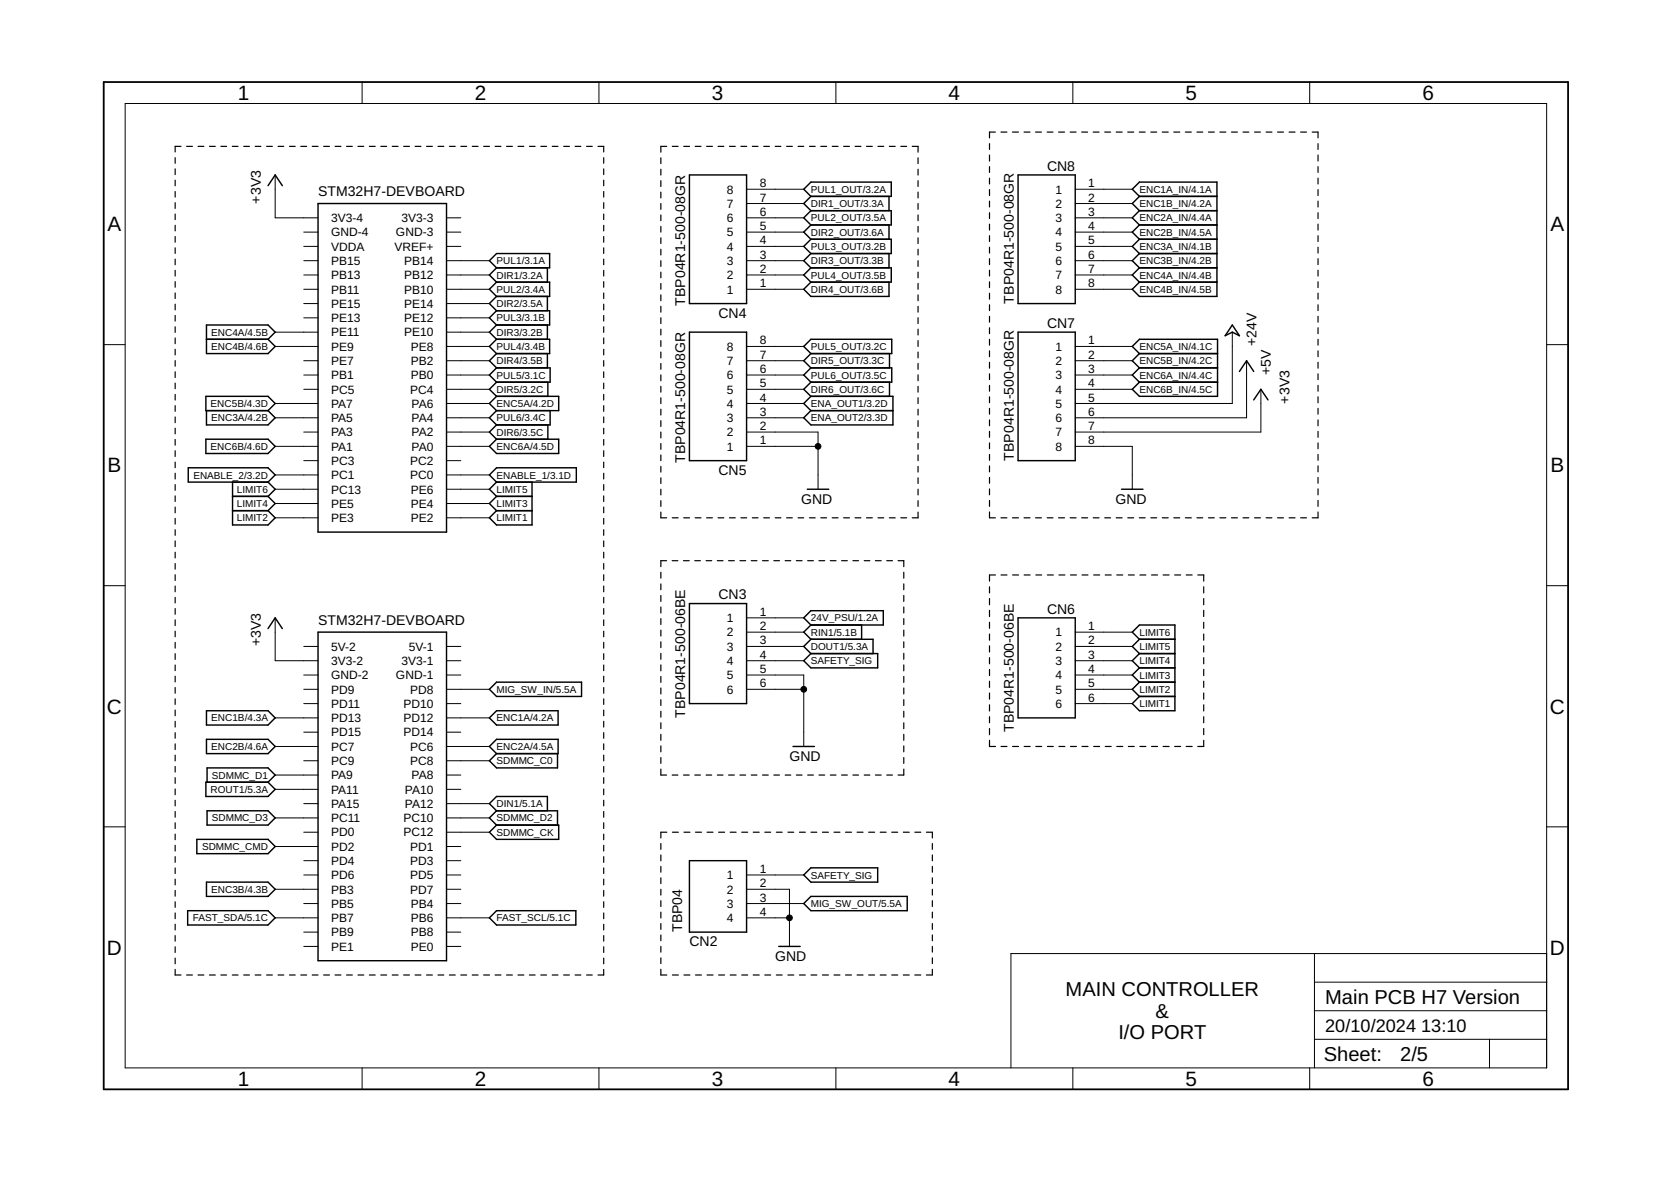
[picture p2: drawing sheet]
<svg xmlns="http://www.w3.org/2000/svg" width="297mm" height="210mm" viewBox="0 0 297 210" stroke-linecap="round" stroke-linejoin="round" font-family="sans-serif">
<g fill="none" stroke="#000" stroke-width=".21">
<path d="M31.1 28v1M31.1 30v1M31.1 32v1M31.1 34v1M31.1 36v1M31.1 38v1M32.2 26h-1.1v1M33.2 26h1M35.2 26h1M37.2 26h1.1M39.3 26h1M41.3 26h1"/>
<path d="M43.3 26h1M45.4 26h1M47.4 26h1M49.4 26h1M51.5 26h1M53.5 26h1M55.5 26h1M57.5 26h1.1M59.6 26h1M61.6 26h1M63.6 26h1.1M65.7 26h1"/>
<path d="M67.7 26h1M69.7 26h1.1M71.8 26h1M73.8 26h1M75.8 26h1.1M77.9 26h1M79.9 26h1M81.9 26h1.1M83.9 26h1.1M86 26h1M88 26h1M90 26h1.1"/>
<path d="M92.1 26h1M94.1 26h1M96.1 26h1.1M98.2 26h1M100.2 26h1M102.2 26h1.1M104.3 26h1M106.3 26h1v1M107.3 28v1M107.3 30v1M107.3 32v1M107.3 34v1"/>
<path d="M107.3 36v1M107.3 38v1M117.5 28v1.1M117.5 30.1v1M117.5 32.1v1M117.5 34.1v1.1M117.5 36.2v1M117.5 38.2v1M118.5 26h-1v1.1M119.5 26h1M121.5 26h1.1M123.6 26h1"/>
<path d="M125.6 26h1M127.6 26h1.1M129.7 26h1M131.7 26h1M133.7 26h1M135.8 26h1M137.8 26h1M139.8 26h1M141.9 26h1M143.9 26h1M145.9 26h1M147.9 26h1.1"/>
<path d="M150 26h1M152 26h1M154 26h1.1M156.1 26h1M158.1 26h1M160.1 26h1.1M162.2 26h1v1.1M163.2 28v1.1M163.2 30.1v1M163.2 32.1v1M163.2 34.1v1.1M163.2 36.2v1"/>
<path d="M163.2 38.2v1M175.9 25.5v1.1M175.9 27.6v1M175.9 29.6v1M175.9 31.7v1M175.9 33.7v1.1M175.9 35.8v1M175.9 37.8v1M175.9 39.8v1.1M176.9 23.5h-1v1M177.9 23.5h1.1M180 23.5h1"/>
<path d="M182 23.5h1.1M184.1 23.5h1M186.1 23.5h1.1M188.2 23.5h1M190.2 23.5h1.1M192.3 23.5h1M194.3 23.5h1.1M196.4 23.5h1M198.4 23.5h1.1M200.5 23.5h1M202.5 23.5h1.1M204.6 23.5h1"/>
<path d="M206.6 23.5h1.1M208.7 23.5h1M210.7 23.5h1.1M212.8 23.5h1M214.8 23.5h1.1M216.9 23.5h1M218.9 23.5h1.1M221 23.5h1M223 23.5h1M225.1 23.5h1M227.1 23.5h1.1M229.2 23.5h1"/>
<path d="M231.2 23.5h1M233.3 23.5h1v1M234.3 25.5v1.1M234.3 27.6v1M234.3 29.6v1M234.3 31.7v1M234.3 33.7v1.1M234.3 35.8v1M234.3 37.8v1M234.3 39.8v1.1M31.1 40v1M31.1 42v1.1"/>
<path d="M31.1 44v1M31.1 46.1v1M31.1 48v1.1M31.1 50.1v1M31.1 52.1v1M31.1 54.1v1M31.1 56.1v1M31.1 58.1v1M107.3 40v1M107.3 42v1.1M107.3 44v1M107.3 46.1v1"/>
<path d="M107.3 48v1.1M107.3 50.1v1M107.3 52.1v1M107.3 54.1v1M107.3 56.1v1M107.3 58.1v1M117.5 40.2v1.1M117.5 42.3v1M117.5 44.3v1M117.5 46.3v1M117.5 48.4v1M117.5 50.4v1"/>
<path d="M117.5 52.4v1M117.5 54.4v1.1M117.5 56.5v1M117.5 58.5v1M163.2 40.2v1.1M163.2 42.3v1M163.2 44.3v1M163.2 46.3v1M163.2 48.4v1M163.2 50.4v1M163.2 52.4v1M163.2 54.4v1.1"/>
<path d="M163.2 56.5v1M163.2 58.5v1M175.9 41.9v1M175.9 43.9v1.1M175.9 46v1M175.9 48v1.1M175.9 50.1v1M175.9 52.1v1.1M175.9 54.2v1M175.9 56.2v1.1M175.9 58.3v1M234.3 41.9v1"/>
<path d="M234.3 43.9v1.1M234.3 46v1M234.3 48v1.1M234.3 50.1v1M234.3 52.1v1.1M234.3 54.2v1M234.3 56.2v1.1M234.3 58.3v1M31.1 60.1v1M31.1 62.1v1M31.1 64.1v1M31.1 66.1v1"/>
<path d="M31.1 68.1v1M31.1 70.1v1M31.1 72.1v1M31.1 74.1v1M31.1 76.1v1M31.1 78.1v1M107.3 60.1v1M107.3 62.1v1M107.3 64.1v1M107.3 66.1v1M107.3 68.1v1M107.3 70.1v1"/>
<path d="M107.3 72.1v1M107.3 74.1v1M107.3 76.1v1M107.3 78.1v1M117.5 60.5v1.1M117.5 62.6v1M117.5 64.6v1M117.5 66.6v1.1M117.5 68.7v1M117.5 70.7v1M117.5 72.7v1.1M117.5 74.8v1"/>
<path d="M117.5 76.8v1M117.5 78.8v1.1M163.2 60.5v1.1M163.2 62.6v1M163.2 64.6v1M163.2 66.6v1.1M163.2 68.7v1M163.2 70.7v1M163.2 72.7v1.1M163.2 74.8v1M163.2 76.8v1M163.2 78.8v1.1"/>
<path d="M175.9 60.3v1M175.9 62.4v1M175.9 64.4v1M175.9 66.4v1.1M175.9 68.5v1M175.9 70.5v1.1M175.9 72.6v1M175.9 74.6v1.1M175.9 76.7v1M175.9 78.7v1.1M234.3 60.3v1M234.3 62.4v1"/>
<path d="M234.3 64.4v1M234.3 66.4v1.1M234.3 68.5v1M234.3 70.5v1.1M234.3 72.6v1M234.3 74.6v1.1M234.3 76.7v1M234.3 78.7v1.1M31.1 80.1v1M31.1 82.1v1M31.1 84.1v1M31.1 86.1v1"/>
<path d="M31.1 88.1v1M31.1 90.1v1M31.1 92.1v1.1M31.1 94.1v1M31.1 96.1v1.1M31.1 98.1v1.1M107.3 80.1v1M107.3 82.1v1M107.3 84.1v1M107.3 86.1v1M107.3 88.1v1M107.3 90.1v1"/>
<path d="M107.3 92.1v1.1M107.3 94.1v1M107.3 96.1v1.1M107.3 98.1v1.1M117.5 91v1h1M117.5 80.9v1M117.5 82.9v1M117.5 84.9v1M117.5 87v1M117.5 89v1M118.5 99.7h-1v1M119.5 99.7h1"/>
<path d="M119.5 92h1M121.5 99.7h1M121.5 92h1.1M123.5 99.7h1M123.6 92h1M125.5 99.7h1M125.6 92h1M127.5 99.7h1M127.6 92h1.1M129.5 99.7h1M129.7 92h1M131.5 99.7h1"/>
<path d="M131.7 92h1M133.5 99.7h1.1M133.7 92h1M135.6 99.7h1M135.8 92h1M137.6 99.7h1M137.8 92h1M139.6 99.7h1M139.8 92h1M141.6 99.7h1M141.9 92h1M143.6 99.7h1"/>
<path d="M143.9 92h1M145.6 99.7h1M145.9 92h1M147.6 99.7h1M147.9 92h1.1M149.6 99.7h1M150 92h1M151.6 99.7h1M152 92h1M153.6 99.7h1M154 92h1.1M155.6 99.7h1"/>
<path d="M156.1 92h1M157.6 99.7h1M158.1 92h1M159.6 99.7h1.1v1M160.1 92h1.1M163.2 91v1h-1M163.2 80.9v1M163.2 82.9v1M163.2 84.9v1M163.2 87v1M163.2 89v1M175.9 80.8v1"/>
<path d="M175.9 82.8v1.1M175.9 84.9v1M175.9 86.9v1M175.9 88.9v1.1M175.9 91v1h1M177.9 92h1.1M180 92h1M182 92h1.1M184.1 92h1M186.1 92h1.1M188.2 92h1M190.2 92h1.1"/>
<path d="M192.3 92h1M194.3 92h1.1M196.4 92h1M198.4 92h1.1M200.5 92h1M202.5 92h1.1M204.6 92h1M206.6 92h1.1M208.7 92h1M210.7 92h1.1M212.8 92h1M214.8 92h1.1"/>
<path d="M216.9 92h1M218.9 92h1.1M221 92h1M223 92h1M225.1 92h1M227.1 92h1.1M229.2 92h1M231.2 92h1M234.3 80.8v1M234.3 82.8v1.1M234.3 84.9v1M234.3 86.9v1"/>
<path d="M234.3 88.9v1.1M234.3 91v1h-1M31.1 100.2v1M31.1 102.2v1M31.1 104.2v1M31.1 106.2v1M31.1 108.2v1M31.1 110.2v1M31.1 112.2v1M31.1 114.2v1M31.1 116.2v1M31.1 118.2v1"/>
<path d="M107.3 100.2v1M107.3 102.2v1M107.3 104.2v1M107.3 106.2v1M107.3 108.2v1M107.3 110.2v1M107.3 112.2v1M107.3 114.2v1M107.3 116.2v1M107.3 118.2v1M117.5 101.7v1.1M117.5 103.8v1"/>
<path d="M117.5 105.8v1.1M117.5 107.9v1M117.5 109.9v1.1M117.5 112v1.1M117.5 114.1v1M117.5 116.1v1.1M117.5 118.2v1M160.7 101.7v1.1M160.7 103.8v1M160.7 105.8v1.1M160.7 107.9v1M160.7 109.9v1.1"/>
<path d="M160.7 112v1.1M160.7 114.1v1M160.7 116.1v1.1M160.7 118.2v1M175.9 104.3v1.1M175.9 106.4v1.1M175.9 108.5v1.1M175.9 110.6v1.1M175.9 112.7v1.1M175.9 114.8v1.1M175.9 116.9v1.1M175.9 119v1.1"/>
<path d="M177 102.2h-1.1v1.1M177.9 102.2h1.1M180 102.2h1.1M182.1 102.2h1M184.1 102.2h1.1M186.2 102.2h1M188.2 102.2h1.1M190.3 102.2h1M192.3 102.2h1.1M194.4 102.2h1.1M196.5 102.2h1M198.5 102.2h1.1"/>
<path d="M200.6 102.2h1M202.6 102.2h1.1M204.7 102.2h1.1M206.8 102.2h1M208.8 102.2h1.1M210.9 102.2h1M212.9 102.2h1.1v1.1M214 104.3v1.1M214 106.4v1.1M214 108.5v1.1M214 110.6v1.1M214 112.7v1.1"/>
<path d="M214 114.8v1.1M214 116.9v1.1M214 119v1.1M31.1 120.2v1M31.1 122.2v1M31.1 124.2v1M31.1 126.2v1M31.1 128.2v1M31.1 130.2v1M31.1 132.2v1M31.1 134.2v1M31.1 136.2v1"/>
<path d="M31.1 138.2v1M107.3 120.2v1M107.3 122.2v1M107.3 124.2v1M107.3 126.2v1M107.3 128.2v1M107.3 130.2v1M107.3 132.2v1M107.3 134.2v1M107.3 136.2v1M107.3 138.2v1M117.5 120.2v1.1"/>
<path d="M117.5 122.3v1M117.5 124.4v1M117.5 126.4v1.1M117.5 128.5v1M117.5 130.5v1.1M117.5 132.6v1M117.5 134.6v1.1M117.5 136.7v1.1h1M119.5 137.8h1M121.5 137.8h1M123.5 137.8h1M125.5 137.8h1"/>
<path d="M127.5 137.8h1M129.5 137.8h1M131.5 137.8h1M133.5 137.8h1.1M135.6 137.8h1M137.6 137.8h1M139.6 137.8h1M141.6 137.8h1M143.6 137.8h1M145.6 137.8h1M147.6 137.8h1M149.6 137.8h1"/>
<path d="M151.6 137.8h1M153.6 137.8h1M155.6 137.8h1M157.6 137.8h1M160.7 120.2v1.1M160.7 122.3v1M160.7 124.4v1M160.7 126.4v1.1M160.7 128.5v1M160.7 130.5v1.1M160.7 132.6v1M160.7 134.6v1.1"/>
<path d="M160.7 136.7v1.1h-1.1M175.9 121.1v1.1M175.9 123.2v1.1M175.9 125.3v1.1M175.9 127.4v1.1M175.9 129.5v1.1M175.9 131.6v1.1h1.1M177.9 132.7h1.1M180 132.7h1.1M182.1 132.7h1M184.1 132.7h1.1M186.2 132.7h1"/>
<path d="M188.2 132.7h1.1M190.3 132.7h1M192.3 132.7h1.1M194.4 132.7h1.1M196.5 132.7h1M198.5 132.7h1.1M200.6 132.7h1M202.6 132.7h1.1M204.7 132.7h1.1M206.8 132.7h1M208.8 132.7h1.1M210.9 132.7h1"/>
<path d="M214 121.1v1.1M214 123.2v1.1M214 125.3v1.1M214 127.4v1.1M214 129.5v1.1M214 131.6v1.1h-1.1M31.1 140.2v1M31.1 142.2v1M31.1 144.2v1M31.1 146.2v1.1M31.1 148.3v.9M31.1 150.2v1.1"/>
<path d="M31.1 152.3v1M31.1 154.3v1M31.1 156.3v1M31.1 158.3v1M107.3 140.2v1M107.3 142.2v1M107.3 144.2v1M107.3 146.2v1.1M107.3 148.3v.9M107.3 150.2v1.1M107.3 152.3v1M107.3 154.3v1"/>
<path d="M107.3 156.3v1M107.3 158.3v1M117.5 149.9v1.1M117.5 152v1M117.5 154v1M117.5 156v1.1M117.5 158.1v1M118.5 147.9h-1v1M119.5 147.9h1.1M121.6 147.9h1M123.6 147.9h1.1M125.7 147.9h1"/>
<path d="M127.7 147.9h1.1M129.8 147.9h1.1M131.8 147.9h1.1M133.9 147.9h1.1M136 147.9h1M138 147.9h1M140.1 147.9h1M142.1 147.9h1.1M144.2 147.9h1M146.2 147.9h1.1M148.3 147.9h1M150.3 147.9h1.1"/>
<path d="M152.4 147.9h1M154.4 147.9h1.1M156.5 147.9h1M158.5 147.9h1.1M160.6 147.9h1M162.6 147.9h1.1M164.7 147.9h1v1M165.7 149.9v1.1M165.7 152v1M165.7 154v1M165.7 156v1.1M165.7 158.1v1"/>
<path d="M31.1 160.3v1M31.1 162.3v1M31.1 164.3v1M31.1 166.3v1M31.1 168.3v1M31.1 170.3v1M31.1 172.3v1h1.1M33.2 173.3h1M35.2 173.3h1M37.2 173.3h1.1M39.3 173.3h1M41.3 173.3h1"/>
<path d="M43.3 173.3h1M45.4 173.3h1M47.4 173.3h1M49.4 173.3h1M51.5 173.3h1M53.5 173.3h1M55.5 173.3h1M57.5 173.3h1.1M59.6 173.3h1M61.6 173.3h1M63.6 173.3h1.1M65.7 173.3h1"/>
<path d="M67.7 173.3h1M69.7 173.3h1.1M71.8 173.3h1M73.8 173.3h1M75.8 173.3h1.1M77.9 173.3h1M79.9 173.3h1M81.9 173.3h1.1M83.9 173.3h1.1M86 173.3h1M88 173.3h1M90 173.3h1.1"/>
<path d="M92.1 173.3h1M94.1 173.3h1M96.1 173.3h1.1M98.2 173.3h1M100.2 173.3h1M102.2 173.3h1.1M104.3 173.3h1M107.3 160.3v1M107.3 162.3v1M107.3 164.3v1M107.3 166.3v1M107.3 168.3v1"/>
<path d="M107.3 170.3v1M107.3 172.3v1h-1M117.5 172.3v1h1M117.5 160.1v1M117.5 162.1v1.1M117.5 164.1v1.1M117.5 166.2v1M117.5 168.2v1M117.5 170.2v1.1M119.5 173.3h1.1M121.6 173.3h1M123.6 173.3h1.1"/>
<path d="M125.7 173.3h1M127.7 173.3h1.1M129.8 173.3h1.1M131.8 173.3h1.1M133.9 173.3h1.1M136 173.3h1M138 173.3h1M140.1 173.3h1M142.1 173.3h1.1M144.2 173.3h1M146.2 173.3h1.1M148.3 173.3h1"/>
<path d="M150.3 173.3h1.1M152.4 173.3h1M154.4 173.3h1.1M156.5 173.3h1M158.5 173.3h1.1M160.6 173.3h1M162.6 173.3h1.1M165.7 172.3v1h-1M165.7 160.1v1M165.7 162.1v1.1M165.7 164.1v1.1M165.7 166.2v1"/>
<path d="M165.7 168.2v1M165.7 170.2v1.1"/>
</g>
<g fill="none" stroke="#000" stroke-width=".25">
<path d="M47.6 33l1.3-1.9 1.3 1.9M56.5 36.2h22.9v58.4h-22.9zM122.6 31.1h10.1v22.9h-10.1zM142.9 33.6l1.2-1.2h14.3v2.5h-14.3zM144.1 37.4h14.3v2.6h-14.3M144.1 34.9l-1.2 1.3 1.2 1.2M144.1 37.4l-1.2 1.3 1.2 1.3M144.1 40l-1.2 1.3 1.2 1.2M158 34.9v2.5M158 40v2.5M181 31.1h10.1v22.9h-10.1zM202.5 34.9h13.8"/>
<path d="M202.5 34.9l-1.2-1.3 1.2-1.2h13.8v20.3h-13.8l-1.2-1.3 1.2-1.3M202.5 37.4h13.8M202.5 40h13.8M202.5 34.9l-1.2 1.3 1.2 1.2M202.5 37.4l-1.2 1.3 1.2 1.3M202.5 40l-1.2 1.3 1.2 1.2M36.7 57.8h10.9l1.3 1.2-1.3 1.3 1.3 1.3-1.3 1.2h-10.9zM87 46.3l1.3-1.2h9.4v2.5h-9.4zM88.3 50.1h9.4v2.6h-9.4M88.3 52.7l-1.3 1.3 1.3 1.2M88.3 50.1l-1.3 1.3 1.3 1.3M88.3 47.6l-1.3 1.3 1.3 1.2"/>
<path d="M88.3 55.2h9.4v2.6h-9.4M88.3 55.2l-1.3 1.3 1.3 1.3M88.3 57.8l-1.3 1.2 1.3 1.3M97.3 47.6v2.5M97.3 52.7v2.5M97.3 57.8v2.5M122.6 59h10.1v22.9h-10.1zM144.1 42.5h14.3v2.6h-14.3M144.1 47.6h14.3v2.5h-14.3M144.1 50.1l-1.2 1.3 1.2 1.3h13.9v-2.6M144.1 42.5l-1.2 1.3 1.2 1.3M144.1 45.1l-1.2 1.2 1.2 1.3"/>
<path d="M144.1 47.6l-1.2 1.3 1.2 1.2M158 45.1v2.5M181 59h10.1v22.9h-10.1zM202.5 42.5h13.8M202.5 45.1h13.8M202.5 47.6h13.8M202.5 50.1h13.8M202.5 42.5l-1.2 1.3 1.2 1.3M202.5 45.1l-1.2 1.2 1.2 1.3M202.5 47.6l-1.2 1.3 1.2 1.2M219.1 57.8l1.2 1.9-1.2-.7-1.3 .7zM36.6 70.4h11l1.3 1.3-1.3 1.3h-11z"/>
<path d="M36.6 78.1h11l1.3 1.2-1.3 1.3h-11zM36.7 60.3h10.9M36.7 73v2.5h10.9l1.3-1.2-1.3-1.3M88.3 60.3h9.4v2.5h-9.4M88.3 65.4h9.5v2.5h-9.5M88.3 70.4h11v2.6h-11M88.3 78.1h11v2.5h-11l-1.3-1.3zM88.3 60.3l-1.3 1.3 1.3 1.2M88.3 62.8l-1.3 1.3 1.3 1.3M88.3 65.4l-1.3 1.3 1.3 1.2M88.3 67.9l-1.3 1.3 1.3 1.2M88.3 73l-1.3 1.3 1.3 1.2"/>
<path d="M88.3 75.5l-1.3 1.3 1.3 1.3M88.3 70.4l-1.3 1.3 1.3 1.3M97.3 62.8v2.6M97.4 67.9v2.5M97.4 75.5v2.6M97.8 73v2.5h-9.5M142.9 61.6l1.2-1.3h14.4v2.5h-14.4zM144.1 65.4h14.4v2.5h-14.4M144.1 62.8l-1.2 1.3 1.2 1.3M144.1 65.4l-1.2 1.3 1.2 1.2M144.1 67.9l-1.2 1.3 1.2 1.2M144.1 70.4h14.6v5.1h-14.6l-1.2-1.2 1.2-1.3"/>
<path d="M144.1 70.4l-1.2 1.3 1.2 1.3M144.1 73h14.6M158.1 62.8v2.6M158.1 67.9v2.5M202.5 62.8h13.9M202.5 62.8l-1.2-1.2 1.2-1.3h13.9v10.1h-13.9l-1.2-1.2 1.2-1.3M202.5 65.4h13.9M202.5 67.9h13.9M202.5 62.8l-1.2 1.3 1.2 1.3M202.5 65.4l-1.2 1.3 1.2 1.2M220.3 66l1.3-1.9 1.3 1.9M222.9 71.1l1.2-1.9 1.3 1.9"/>
<path d="M33.5 83.1h14.1l1.3 1.3-1.3 1.3h-14.1zM41.3 90.8h6.3M41.3 85.7v7.6h6.3l1.3-1.3-1.3-1.2M41.3 88.2h6.3M47.6 88.2l1.3 1.3-1.3 1.3M47.6 85.7l1.3 1.3-1.3 1.2M87 84.4l1.3-1.3h14.1v2.6h-14.1zM88.3 90.8h6.3M88.3 88.2h6.3M88.3 88.2l-1.3 1.3 1.3 1.3M88.3 85.7l-1.3 1.3 1.3 1.2M94.6 85.7v7.6h-6.3l-1.3-1.3 1.3-1.2"/>
<path d="M143.5 87h3.8M199.4 87h3.8M47.6 111.7l1.3-1.9 1.3 1.9M56.5 112.4h22.9v58.4h-22.9zM122.6 107.3h10.1v17.8h-10.1zM142.9 109.8l1.2-1.3h12.9v2.6h-12.9zM144.1 116.2h11.9v2.5h-11.9l-1.2-1.3zM144.1 113.6h11.1v2.6M144.1 111.1l-1.2 1.3 1.2 1.2M144.1 113.6l-1.2 1.3 1.2 1.3M153.2 111.1v2.5M181 109.8h10.1v17.8h-10.1z"/>
<path d="M202.5 113.6l-1.2-1.2 1.2-1.3h6.4v15.2h-6.4l-1.2-1.2 1.2-1.3M202.5 116.2l-1.2 1.2 1.2 1.3M202.5 116.2h6.4M202.5 118.7h6.4M202.5 113.6h6.4M202.5 118.7l-1.2 1.3 1.2 1.2M202.5 113.6l-1.2 1.3 1.2 1.3M36.6 139h11l1.3 1.3-1.3 1.3h-11zM36.7 131.4h10.9l1.3 1.3-1.3 1.2h-10.9zM36.7 126.3h10.9l1.3 1.3-1.3 1.3h-10.9zM36.8 139v-2.5h10.8l1.3 1.3-1.3 1.2M87 132.7l1.3-1.3h10.9v2.5h-10.9z"/>
<path d="M87 122.5l1.3-1.3h15.1v2.6h-15.1zM88.3 133.9l-1.3 1.3 1.3 1.3h10.8v-2.6M88.3 126.3h10.9v2.6h-10.9l-1.3-1.3zM141 132.7h3.8M202.5 123.8h6.4M202.5 121.2l-1.2 1.3 1.2 1.3M202.5 121.2h6.4M35 149.2h12.6l1.3 1.3-1.3 1.2h-12.6zM36.7 156.8h10.9l1.3 1.3-1.3 1.2h-10.9zM36.8 144.1h10.8l1.3 1.3-1.3 1.2h-10.8zM87 147.9l1.3-1.3h11v2.6h-11zM88.3 144.1h10.8v2.5"/>
<path d="M88.3 144.1l-1.3 1.3 1.3 1.2M88.3 144.1l-1.3-1.3 1.3-1.2h9v2.5M122.6 153h10.1v12.7h-10.1zM142.9 155.5l1.2-1.3h11.9v2.6h-11.9zM33.4 161.9h14.2l1.3 1.2-1.3 1.3h-14.2zM87 163.1l1.3-1.2h14.1v2.5h-14.1zM138.4 168.2h3.8M142.9 160.6l1.2-1.3h17.2v2.6h-17.2z"/>
</g>
<g fill="none" stroke="#000" stroke-width=".18">
<path d="M22.2 18.4h252.7v171.4h-252.7zM64.4 14.6v3.8M106.5 14.6v3.8M148.6 14.6v3.8M190.7 14.6v3.8M232.8 14.6v3.8M48.9 31.1v7.6h7.6M79.4 38.7h2.5M132.7 38.7h10.2M132.7 36.2h10.2M132.7 33.6h10.2M191.1 38.7h10.2"/>
<path d="M191.1 36.2h10.2M191.1 33.6h10.2M48.9 59h7.6M54 41.3h2.5M54 43.8h2.5M54 46.3h2.5M54 48.9h2.5M54 51.4h2.5M54 54h2.5M54 56.5h2.5M79.4 41.3h2.5M79.4 43.8h2.5"/>
<path d="M79.4 46.3h7.6M79.4 48.9h7.6M79.4 51.4h7.6M79.4 54h7.6M79.4 56.5h7.6M79.4 59h7.6M132.7 41.3h10.2M132.7 43.8h10.2M132.7 46.3h10.2M132.7 48.9h10.2M132.7 51.4h10.2M191.1 41.3h10.2"/>
<path d="M191.1 43.8h10.2M191.1 46.3h10.2M191.1 48.9h10.2M191.1 51.4h10.2M219.1 59v12.7h-28M18.4 61.3h3.8M48.9 61.6h7.6M48.9 71.7h7.6M48.9 74.3h7.6M48.9 79.3h7.6M54 64.1h2.5M54 66.7h2.5"/>
<path d="M54 69.2h2.5M54 76.8h2.5M79.4 61.6h7.6M79.4 64.1h7.6M79.4 66.7h7.6M79.4 69.2h7.6M79.4 71.7h7.6M79.4 74.3h7.6M79.4 76.8h7.6M79.4 79.3h7.6M132.7 61.6h10.2M132.7 64.1h10.2"/>
<path d="M132.7 66.7h10.2M132.7 69.2h10.2M132.7 71.7h10.2M132.7 74.3h10.2M132.7 76.8h12.7v10.2M132.7 79.3h12.7M191.1 61.6h10.2M191.1 64.1h10.2M191.1 66.7h10.2M191.1 69.2h10.2M191.1 79.3h10.2v7.7M221.6 64.1v10.2h-30.5"/>
<path d="M224.1 69.2v7.6h-33M274.9 61.3h3.8M48.9 84.4h7.6M48.9 87h7.6M48.9 89.5h7.6M48.9 92h7.6M54 81.9h2.5M79.4 81.9h2.5M79.4 84.4h7.6M79.4 87h7.6M79.4 89.5h7.6M79.4 92h7.6"/>
<path d="M18.4 104.1h3.8M48.9 109.8v7.6h7.6M54 114.9h2.5M54 120h2.5M79.4 114.9h2.5M79.4 117.4h2.5M79.4 120h2.5M132.7 114.9h10.2M132.7 117.4h10.2M132.7 120h10.2v12.7M132.7 112.4h10.2M132.7 109.8h10.2"/>
<path d="M191.1 114.9h10.2M191.1 117.4h10.2M191.1 120h10.2M191.1 112.4h10.2M274.9 104.1h3.8M48.9 127.6h7.6M48.9 132.7h7.6M48.9 137.8h7.6M54 122.5h2.5M54 125.1h2.5M54 130.1h2.5M54 135.2h2.5"/>
<path d="M79.4 122.5h7.6M79.4 125.1h2.5M79.4 127.6h7.6M79.4 130.1h2.5M79.4 132.7h7.6M79.4 135.2h7.6M79.4 137.8h2.5M132.7 122.5h10.2M191.1 122.5h10.2M191.1 125.1h10.2M18.4 147h3.8M48.9 140.3h7.6"/>
<path d="M48.9 145.4h7.6M48.9 150.5h7.6M48.9 158.1h7.6M54 142.8h2.5M54 147.9h2.5M54 153h2.5M54 155.5h2.5M79.4 140.3h2.5M79.4 142.8h7.6M79.4 145.4h7.6M79.4 147.9h7.6M79.4 150.5h2.5"/>
<path d="M79.4 153h2.5M79.4 155.5h2.5M79.4 158.1h2.5M132.7 155.5h10.2M132.7 158.1h7.6v10.1M274.9 147h3.8M48.9 163.1h7.6M54 160.6h2.5M54 165.7h2.5M54 168.2h2.5M79.4 160.6h2.5M79.4 163.1h7.6"/>
<path d="M79.4 165.7h2.5M79.4 168.2h2.5M132.7 160.6h10.2M132.7 163.1h7.6M233.7 169.5v20.3M233.7 179.6h41.2M233.7 174.6h41.2M274.9 169.5h-95.2v20.3M64.4 189.8v3.8M106.5 189.8v3.8M148.6 189.8v3.8M190.7 189.8v3.8"/>
<path d="M232.8 189.8v3.8M233.7 184.7h41.2M264.8 184.7v5.1"/>
</g>
<path d="M18.4 14.6h260.3v179h-260.3z" fill="none" stroke="#000" stroke-width=".32"/>
<g fill="#000" stroke="#000" stroke-width=".18">
<circle cx="145.4" cy="79.3" r=".51"/>
<circle cx="142.9" cy="122.5" r=".51"/>
<circle cx="140.3" cy="163.1" r=".51"/>
</g>
<g font-size="3.7">
<text x="42.3" y="17.8">1</text>
<text x="84.4" y="17.8">2</text>
<text x="126.5" y="17.8">3</text>
<text x="168.6" y="17.8">4</text>
<text x="210.7" y="17.8">5</text>
<text x="252.9" y="17.8">6</text>
<text x="19.1" y="41.1">A</text>
<text x="275.6" y="41.1">A</text>
<text x="19.1" y="84">B</text>
<text x="275.6" y="84">B</text>
<text x="19" y="126.8">C</text>
<text x="275.5" y="126.8">C</text>
<text x="19" y="169.7">D</text>
<text x="275.5" y="169.7">D</text>
<text x="42.3" y="193">1</text>
<text x="84.4" y="193">2</text>
<text x="126.5" y="193">3</text>
<text x="168.6" y="193">4</text>
<text x="210.7" y="193">5</text>
<text x="252.9" y="193">6</text>
</g>
<g font-size="3.6">
<text x="189.4" y="177.1">MAIN CONTROLLER</text>
<text x="235.6" y="178.4">Main PCB H7 Version</text>
<text x="198.8" y="184.7">I/O PORT</text>
<text x="205.4" y="180.9">&amp;</text>
<text x="235.3" y="188.7">Sheet:</text>
<text x="248.9" y="188.5">2/5</text>
</g>
<g font-size="3.2">
<text x="235.6" y="183.5">20/10/2024</text>
<text x="252.6" y="183.5">13:10</text>
</g>
<g font-size="2.5">
<text x="56.5" y="34.9">STM32H7-DEVBOARD</text>
<text x="186.1" y="30.3">CN8</text>
<text x="46.4" y="36.2" transform="rotate(-90 46.4 36.2)">+3V3</text>
<text x="180.2" y="53.9" transform="rotate(-90 180.2 53.9)">TBP04R1-500-08GR</text>
<text x="121.8" y="54.4" transform="rotate(-90 121.8 54.4)">TBP04R1-500-08GR</text>
<text x="127.7" y="56.5">CN4</text>
<text x="186.1" y="58.3">CN7</text>
<text x="223.4" y="61.6" transform="rotate(-90 223.4 61.6)">+24V</text>
<text x="225.9" y="66.6" transform="rotate(-90 225.9 66.6)">+5V</text>
<text x="229.2" y="71.7" transform="rotate(-90 229.2 71.7)">+3V3</text>
<text x="121.8" y="82.3" transform="rotate(-90 121.8 82.3)">TBP04R1-500-08GR</text>
<text x="180.2" y="81.9" transform="rotate(-90 180.2 81.9)">TBP04R1-500-08GR</text>
<text x="127.7" y="84.4">CN5</text>
<text x="142.4" y="89.5">GND</text>
<text x="198.3" y="89.5">GND</text>
<text x="127.7" y="106.5">CN3</text>
<text x="56.5" y="111.1">STM32H7-DEVBOARD</text>
<text x="186.1" y="109.1">CN6</text>
<text x="46.4" y="114.9" transform="rotate(-90 46.4 114.9)">+3V3</text>
<text x="121.8" y="127.6" transform="rotate(-90 121.8 127.6)">TBP04R1-500-06BE</text>
<text x="180.2" y="130.1" transform="rotate(-90 180.2 130.1)">TBP04R1-500-06BE</text>
<text x="140.3" y="135.2">GND</text>
<text x="121.3" y="165.7" transform="rotate(-90 121.3 165.7)">TBP04</text>
<text x="122.6" y="168.2">CN2</text>
<text x="137.8" y="170.8">GND</text>
</g>
<g font-size="2.1">
<text x="129.2" y="34.4">8</text>
<text x="135.1" y="35.8">7</text>
<text x="135.1" y="33.3">8</text>
<text x="187.6" y="34.4">1</text>
<text x="193.5" y="33.3">1</text>
<text x="193.5" y="35.8">2</text>
<text x="58.9" y="39.5">3V3-4</text>
<text x="71.4" y="39.5">3V3-3</text>
<text x="129.2" y="39.5">6</text>
<text x="129.2" y="36.9">7</text>
<text x="135.1" y="40.9">5</text>
<text x="135.1" y="38.4">6</text>
<text x="187.6" y="36.9">2</text>
<text x="187.6" y="39.5">3</text>
<text x="193.5" y="38.4">3</text>
<text x="193.5" y="40.9">4</text>
<text x="58.9" y="42">GND-4</text>
<text x="58.9" y="44.6">VDDA</text>
<text x="58.9" y="47.1">PB15</text>
<text x="70.1" y="44.6">VREF+</text>
<text x="70.4" y="42">GND-3</text>
<text x="71.8" y="47.1">PB14</text>
<text x="129.2" y="47.1">3</text>
<text x="129.2" y="44.6">4</text>
<text x="129.2" y="42">5</text>
<text x="135.1" y="46">3</text>
<text x="135.1" y="43.4">4</text>
<text x="187.6" y="42">4</text>
<text x="187.6" y="44.6">5</text>
<text x="187.6" y="47.1">6</text>
<text x="193.5" y="43.4">5</text>
<text x="193.5" y="46">6</text>
<text x="58.9" y="49.6">PB13</text>
<text x="58.9" y="52.2">PB11</text>
<text x="71.8" y="49.6">PB12</text>
<text x="71.8" y="52.2">PB10</text>
<text x="129.2" y="52.2">1</text>
<text x="129.2" y="49.6">2</text>
<text x="135.1" y="51.1">1</text>
<text x="135.1" y="48.5">2</text>
<text x="187.6" y="49.6">7</text>
<text x="187.6" y="52.2">8</text>
<text x="193.5" y="48.5">7</text>
<text x="193.5" y="51.1">8</text>
<text x="58.9" y="54.7">PE15</text>
<text x="58.9" y="57.2">PE13</text>
<text x="58.9" y="59.8">PE11</text>
<text x="71.8" y="54.7">PE14</text>
<text x="71.8" y="57.2">PE12</text>
<text x="71.8" y="59.8">PE10</text>
<text x="58.9" y="62.3">PE9</text>
<text x="58.9" y="64.9">PE7</text>
<text x="73" y="62.3">PE8</text>
<text x="73" y="64.9">PB2</text>
<text x="129.2" y="64.9">7</text>
<text x="129.2" y="62.3">8</text>
<text x="135.1" y="63.7">7</text>
<text x="135.1" y="61.2">8</text>
<text x="187.6" y="62.3">1</text>
<text x="187.6" y="64.9">2</text>
<text x="193.5" y="61.2">1</text>
<text x="193.5" y="63.7">2</text>
<text x="58.9" y="67.4">PB1</text>
<text x="58.9" y="69.9">PC5</text>
<text x="72.9" y="69.9">PC4</text>
<text x="73" y="67.4">PB0</text>
<text x="129.2" y="69.9">5</text>
<text x="129.2" y="67.4">6</text>
<text x="135.1" y="71.4">4</text>
<text x="135.1" y="68.8">5</text>
<text x="135.1" y="66.3">6</text>
<text x="187.6" y="67.4">3</text>
<text x="187.6" y="69.9">4</text>
<text x="193.5" y="66.3">3</text>
<text x="193.5" y="68.8">4</text>
<text x="193.5" y="71.4">5</text>
<text x="58.9" y="72.5">PA7</text>
<text x="58.9" y="75">PA5</text>
<text x="58.9" y="77.6">PA3</text>
<text x="73.2" y="72.5">PA6</text>
<text x="73.2" y="75">PA4</text>
<text x="73.2" y="77.6">PA2</text>
<text x="129.2" y="77.6">2</text>
<text x="129.2" y="75">3</text>
<text x="129.2" y="72.5">4</text>
<text x="135.1" y="76.4">2</text>
<text x="135.1" y="73.9">3</text>
<text x="187.6" y="72.5">5</text>
<text x="187.6" y="75">6</text>
<text x="187.6" y="77.6">7</text>
<text x="193.5" y="73.9">6</text>
<text x="193.5" y="76.4">7</text>
<text x="58.9" y="80.1">PA1</text>
<text x="58.9" y="82.6">PC3</text>
<text x="72.9" y="82.6">PC2</text>
<text x="73.2" y="80.1">PA0</text>
<text x="129.2" y="80.1">1</text>
<text x="135.1" y="79">1</text>
<text x="187.6" y="80.1">8</text>
<text x="193.5" y="79">8</text>
<text x="58.9" y="85.2">PC1</text>
<text x="58.9" y="87.7">PC13</text>
<text x="72.9" y="85.2">PC0</text>
<text x="73" y="87.7">PE6</text>
<text x="58.9" y="90.3">PE5</text>
<text x="58.9" y="92.8">PE3</text>
<text x="73" y="90.3">PE4</text>
<text x="73" y="92.8">PE2</text>
<text x="129.2" y="110.6">1</text>
<text x="129.2" y="113.1">2</text>
<text x="135.1" y="109.5">1</text>
<text x="135.1" y="112">2</text>
<text x="187.6" y="113.1">1</text>
<text x="193.5" y="112">1</text>
<text x="58.9" y="115.7">5V-2</text>
<text x="58.9" y="118.2">3V3-2</text>
<text x="71.4" y="118.2">3V3-1</text>
<text x="72.7" y="115.7">5V-1</text>
<text x="129.2" y="115.7">3</text>
<text x="129.2" y="118.2">4</text>
<text x="135.1" y="114.5">3</text>
<text x="135.1" y="117.1">4</text>
<text x="135.1" y="119.6">5</text>
<text x="187.6" y="115.7">2</text>
<text x="187.6" y="118.2">3</text>
<text x="193.5" y="114.5">2</text>
<text x="193.5" y="117.1">3</text>
<text x="193.5" y="119.6">4</text>
<text x="58.9" y="120.7">GND-2</text>
<text x="58.9" y="123.3">PD9</text>
<text x="58.9" y="125.8">PD11</text>
<text x="70.4" y="120.7">GND-1</text>
<text x="71.7" y="125.8">PD10</text>
<text x="72.9" y="123.3">PD8</text>
<text x="129.2" y="120.7">5</text>
<text x="129.2" y="123.3">6</text>
<text x="135.1" y="122.2">6</text>
<text x="187.6" y="120.7">4</text>
<text x="187.6" y="123.3">5</text>
<text x="187.6" y="125.8">6</text>
<text x="193.5" y="122.2">5</text>
<text x="193.5" y="124.7">6</text>
<text x="58.9" y="128.4">PD13</text>
<text x="58.9" y="130.9">PD15</text>
<text x="71.7" y="128.4">PD12</text>
<text x="71.7" y="130.9">PD14</text>
<text x="58.9" y="133.4">PC7</text>
<text x="58.9" y="136">PC9</text>
<text x="72.9" y="133.4">PC6</text>
<text x="72.9" y="136">PC8</text>
<text x="58.9" y="138.5">PA9</text>
<text x="58.9" y="141">PA11</text>
<text x="58.9" y="143.6">PA15</text>
<text x="72" y="141">PA10</text>
<text x="72" y="143.6">PA12</text>
<text x="73.2" y="138.5">PA8</text>
<text x="58.9" y="146.1">PC11</text>
<text x="58.9" y="148.7">PD0</text>
<text x="71.7" y="146.1">PC10</text>
<text x="71.7" y="148.7">PC12</text>
<text x="58.9" y="151.2">PD2</text>
<text x="58.9" y="153.7">PD4</text>
<text x="72.9" y="151.2">PD1</text>
<text x="72.9" y="153.7">PD3</text>
<text x="135.1" y="155.2">1</text>
<text x="58.9" y="156.3">PD6</text>
<text x="58.9" y="158.8">PB3</text>
<text x="58.9" y="161.4">PB5</text>
<text x="72.9" y="156.3">PD5</text>
<text x="72.9" y="158.8">PD7</text>
<text x="73" y="161.4">PB4</text>
<text x="129.2" y="156.3">1</text>
<text x="129.2" y="158.8">2</text>
<text x="129.2" y="161.4">3</text>
<text x="135.1" y="157.7">2</text>
<text x="135.1" y="160.2">3</text>
<text x="58.9" y="163.9">PB7</text>
<text x="58.9" y="166.4">PB9</text>
<text x="73" y="163.9">PB6</text>
<text x="73" y="166.4">PB8</text>
<text x="129.2" y="163.9">4</text>
<text x="135.1" y="162.8">4</text>
<text x="58.9" y="169">PE1</text>
<text x="73" y="169">PE0</text>
</g>
<g font-size="1.8">
<text x="144.1" y="34.3">PUL1_OUT/3.2A</text>
<text x="202.6" y="34.3">ENC1A_IN/4.1A</text>
<text x="144.1" y="36.8">DIR1_OUT/3.3A</text>
<text x="144.1" y="39.3">PUL2_OUT/3.5A</text>
<text x="144.1" y="41.9">DIR2_OUT/3.6A</text>
<text x="202.6" y="36.8">ENC1B_IN/4.2A</text>
<text x="202.6" y="39.3">ENC2A_IN/4.4A</text>
<text x="202.6" y="41.9">ENC2B_IN/4.5A</text>
<text x="88.3" y="47">PUL1/3.1A</text>
<text x="144.1" y="44.4">PUL3_OUT/3.2B</text>
<text x="144.1" y="47">DIR3_OUT/3.3B</text>
<text x="202.6" y="44.4">ENC3A_IN/4.1B</text>
<text x="202.6" y="47">ENC3B_IN/4.2B</text>
<text x="88.3" y="49.5">DIR1/3.2A</text>
<text x="88.3" y="52">PUL2/3.4A</text>
<text x="144.1" y="49.5">PUL4_OUT/3.5B</text>
<text x="144.1" y="52">DIR4_OUT/3.6B</text>
<text x="202.6" y="49.5">ENC4A_IN/4.4B</text>
<text x="202.6" y="52">ENC4B_IN/4.5B</text>
<text x="37.5" y="59.7">ENC4A/4.5B</text>
<text x="88.3" y="54.6">DIR2/3.5A</text>
<text x="88.3" y="57.1">PUL3/3.1B</text>
<text x="88.3" y="59.7">DIR3/3.2B</text>
<text x="37.5" y="62.2">ENC4B/4.6B</text>
<text x="88.3" y="62.2">PUL4/3.4B</text>
<text x="88.3" y="64.7">DIR4/3.5B</text>
<text x="144.1" y="62.2">PUL5_OUT/3.2C</text>
<text x="144.1" y="64.7">DIR5_OUT/3.3C</text>
<text x="202.6" y="62.2">ENC5A_IN/4.1C</text>
<text x="202.6" y="64.7">ENC5B_IN/4.2C</text>
<text x="88.3" y="67.3">PUL5/3.1C</text>
<text x="88.3" y="69.8">DIR5/3.2C</text>
<text x="144.1" y="67.3">PUL6_OUT/3.5C</text>
<text x="144.1" y="69.8">DIR6_OUT/3.6C</text>
<text x="202.6" y="67.3">ENC6A_IN/4.4C</text>
<text x="202.6" y="69.8">ENC6B_IN/4.5C</text>
<text x="37.4" y="72.4">ENC5B/4.3D</text>
<text x="37.5" y="74.9">ENC3A/4.2B</text>
<text x="88.3" y="74.9">PUL6/3.4C</text>
<text x="88.3" y="77.4">DIR6/3.5C</text>
<text x="88.3" y="72.4">ENC5A/4.2D</text>
<text x="144.1" y="72.4">ENA_OUT1/3.2D</text>
<text x="144.1" y="74.9">ENA_OUT2/3.3D</text>
<text x="37.4" y="80">ENC6B/4.6D</text>
<text x="88.3" y="80">ENC6A/4.5D</text>
<text x="34.4" y="85.1">ENABLE_2/3.2D</text>
<text x="42.1" y="87.6">LIMIT6</text>
<text x="88.3" y="87.6">LIMIT5</text>
<text x="88.3" y="85.1">ENABLE_1/3.1D</text>
<text x="42.1" y="92.7">LIMIT2</text>
<text x="42.1" y="90.1">LIMIT4</text>
<text x="88.3" y="92.7">LIMIT1</text>
<text x="88.3" y="90.1">LIMIT3</text>
<text x="144.1" y="113">RIN1/5.1B</text>
<text x="144.1" y="110.4">24V_PSU/1.2A</text>
<text x="202.6" y="113">LIMIT6</text>
<text x="144.1" y="118.1">SAFETY_SIG</text>
<text x="144.1" y="115.5">DOUT1/5.3A</text>
<text x="202.6" y="118.1">LIMIT4</text>
<text x="202.6" y="115.5">LIMIT5</text>
<text x="88.3" y="123.1">MIG_SW_IN/5.5A</text>
<text x="202.6" y="125.7">LIMIT1</text>
<text x="202.6" y="123.1">LIMIT2</text>
<text x="202.6" y="120.6">LIMIT3</text>
<text x="37.5" y="128.2">ENC1B/4.3A</text>
<text x="88.3" y="128.2">ENC1A/4.2A</text>
<text x="37.5" y="133.3">ENC2B/4.6A</text>
<text x="88.3" y="135.8">SDMMC_C0</text>
<text x="88.3" y="133.3">ENC2A/4.5A</text>
<text x="37.4" y="140.9">ROUT1/5.3A</text>
<text x="37.7" y="138.4">SDMMC_D1</text>
<text x="88.3" y="143.5">DIN1/5.1A</text>
<text x="37.7" y="146">SDMMC_D3</text>
<text x="88.3" y="148.5">SDMMC_CK</text>
<text x="88.3" y="146">SDMMC_D2</text>
<text x="35.9" y="151.1">SDMMC_CMD</text>
<text x="37.5" y="158.7">ENC3B/4.3B</text>
<text x="144.1" y="156.2">SAFETY_SIG</text>
<text x="144.1" y="161.2">MIG_SW_OUT/5.5A</text>
<text x="34.3" y="163.8">FAST_SDA/5.1C</text>
<text x="88.3" y="163.8">FAST_SCL/5.1C</text>
</g>
</svg>
